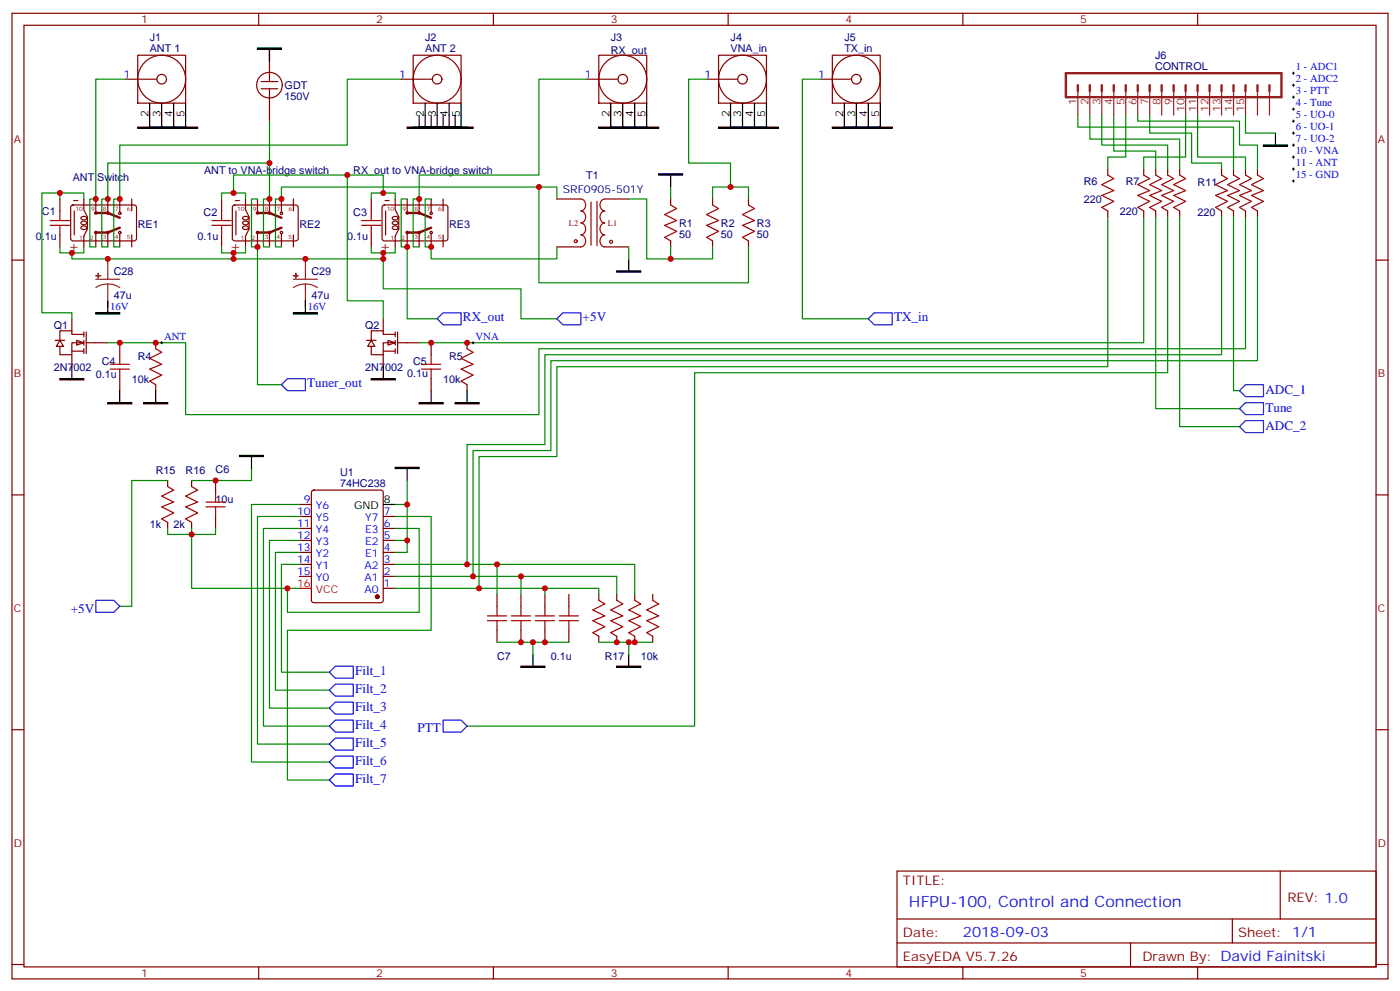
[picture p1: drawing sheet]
<svg xmlns="http://www.w3.org/2000/svg" width="412mm" height="292mm" viewBox="0 0 412 292" stroke-linecap="round" stroke-linejoin="round" font-family="sans-serif">
<g fill="none" stroke="#870000" stroke-width=".35">
<path d="M3.5 3.9h405.4v284.4h-405.4zM7.1 7.4h398.2v277.3h-398.2zM40.6 16.3h14.1v14.1h-14.1zM76.2 3.9v3.5M79.4 14.5v9.5M121.7 16.3h14.1v14.1h-14.1zM145.3 3.9v3.5M176.4 16.3h14.1v14.1h-14.1zM211.7 16.3h14.1v14.1h-14.1zM214.5 3.9v3.5M245.2 16.3h14.1v14.1h-14.1zM283.6 3.9v3.5"/>
<path d="M352.8 3.9v3.5M37 23.3h9.2M76.9 24h4.9M76.9 26.1h4.9M79.4 26.1v9.6M118.2 23.3h9.2M172.9 23.3h9.1M208.1 23.3h9.2M241.7 23.3h9.1M17.6 58.6v3.5M24.7 58.6v3.2l1.1 2.1v3.5l-1.1 2.1v3.2M28.2 58.6v3.9"/>
<path d="M31.7 58.6v4.2M35.3 58.6v3.9M38.8 58.6v3.5M65.3 58.6v3.5M72.3 58.6v3.2l1.1 2.1v3.5l-1.1 2.1v3.2M75.8 58.6v3.9M79.4 58.6v4.2M82.9 58.6v3.9M86.4 58.6v3.5M109.4 58.6v3.5M116.4 58.6v3.2l1.1 2.1v3.5l-1.1 2.1v3.2M119.9 58.6v3.9"/>
<path d="M123.5 58.6v4.2M127 58.6v3.9M130.5 58.6v3.5M164 58.6h7.1M178.2 58.6h7M197.6 58.6v1.8M209.9 58.6v1.8M220.5 58.6v1.8M3.5 76.6h3.6M17.6 69.2v3.5M21 60.6l.5-.2h18.3l.4 .7v9.4l-.7 .4h-18.3l-.4-.7v-9.1zM21.9 62.1v7.1"/>
<path d="M23.9 65.4a.89 .89 0 0 1 .9-.3 .89 .89 0 0 1 .7 .8 .89 .89 0 0 1-.9 .3 .89 .89 0 0 1-.7-.8zM23.9 66.9a.89 .89 0 0 1 .9-.4 .89 .89 0 0 1 .7 .8 .89 .89 0 0 1-.9 .3 .89 .89 0 0 1-.7-.7zM23.9 64a.89 .89 0 0 1 .9-.3 .89 .89 0 0 1 .7 .7 .89 .89 0 0 1-.9 .4 .89 .89 0 0 1-.7-.8zM28.2 68.8v3.9M31.7 68.8v3.9M35.3 68.8v3.9M38.8 69.2v3.5M65.3 69.2v3.5M68.7 60.6l.4-.2h18.3l.4 .7v9.4l-.7 .4h-18.2l-.5-.7v-9.1zM69.5 62.1v7.1M71.5 65.4a.89 .89 0 0 1 1-.3 .89 .89 0 0 1 .6 .8 .89 .89 0 0 1-.9 .3 .89 .89 0 0 1-.7-.8zM71.5 66.9a.89 .89 0 0 1 1-.4 .89 .89 0 0 1 .6 .8 .89 .89 0 0 1-.9 .3 .89 .89 0 0 1-.7-.7z"/>
<path d="M71.5 64a.89 .89 0 0 1 1-.3 .89 .89 0 0 1 .6 .7 .89 .89 0 0 1-.9 .4 .89 .89 0 0 1-.7-.8zM75.8 68.8v3.9M79.4 68.8v3.9M82.9 68.8v3.9M86.4 69.2v3.5M109.4 69.2v3.5M112.8 60.6l.4-.2h18.3l.4 .7v9.4l-.7 .4h-18.2l-.5-.7v-9.1zM113.6 62.1v7.1M115.6 65.4a.89 .89 0 0 1 1-.3 .89 .89 0 0 1 .6 .8 .89 .89 0 0 1-.9 .3 .89 .89 0 0 1-.7-.8zM115.6 66.9a.89 .89 0 0 1 1-.4 .89 .89 0 0 1 .6 .8 .89 .89 0 0 1-.9 .3 .89 .89 0 0 1-.7-.7zM115.6 64a.89 .89 0 0 1 1-.3 .89 .89 0 0 1 .6 .7 .89 .89 0 0 1-.9 .4 .89 .89 0 0 1-.7-.8zM119.9 68.8v3.9"/>
<path d="M123.5 68.8v3.9M127 68.8v3.9M130.5 69.2v3.5M164 72.7h7.1M178.2 72.7h7M197.6 70.9v1.8M209.9 70.9v1.8M220.5 70.9v1.8M405.3 76.6h3.6M3.5 145.7h3.6M405.3 145.7h3.6M3.5 214.9h3.6"/>
<path d="M405.3 214.9h3.6M264.2 256.5h141.1v28.2h-141.1zM377.1 256.5v14.1M264.2 270.6h141.1M264.2 277.7h141.1M333 277.7v7M363 270.6v7.1M3.5 284h3.6M76.2 284.7v3.6M145.3 284.7v3.6M214.5 284.7v3.6M283.6 284.7v3.6"/>
<path d="M352.8 284.7v3.6M405.3 284h3.6"/>
<circle cx="47.6" cy="23.3" r="7.1"/>
<circle cx="47.6" cy="23.3" r="1.41"/>
<circle cx="79.4" cy="25.1" r="3.8"/>
<circle cx="128.8" cy="23.3" r="7.1"/>
<circle cx="128.8" cy="23.3" r="1.41"/>
<circle cx="183.4" cy="23.3" r="7.1"/>
<circle cx="183.4" cy="23.3" r="1.41"/>
<circle cx="218.7" cy="23.3" r="7.1"/>
<circle cx="218.7" cy="23.3" r="1.41"/>
<circle cx="252.2" cy="23.3" r="7.1"/>
<circle cx="252.2" cy="23.3" r="1.41"/>
<circle cx="28.2" cy="62.7" r=".35"/>
<circle cx="28.2" cy="68.5" r=".35"/>
<circle cx="31.7" cy="62.7" r=".35"/>
<circle cx="31.8" cy="68.5" r=".35"/>
<circle cx="35.3" cy="62.8" r=".35"/>
<circle cx="35.3" cy="68.5" r=".35"/>
<circle cx="75.8" cy="62.7" r=".35"/>
<circle cx="75.8" cy="68.5" r=".35"/>
<circle cx="79.4" cy="62.7" r=".35"/>
<circle cx="79.4" cy="68.5" r=".35"/>
<circle cx="82.9" cy="62.8" r=".35"/>
<circle cx="82.9" cy="68.5" r=".35"/>
<circle cx="119.9" cy="62.7" r=".35"/>
<circle cx="119.9" cy="68.5" r=".35"/>
<circle cx="123.5" cy="62.7" r=".35"/>
<circle cx="123.5" cy="68.5" r=".35"/>
<circle cx="127" cy="68.5" r=".35"/>
<circle cx="127" cy="62.8" r=".35"/>
</g>
<g fill="none" stroke="#000" stroke-width=".35">
<path d="M79.4 14.5v3.5M44.1 30.4v7M47.6 30.4v7M51.2 30.4v7M54.7 30.4v7M123.5 33.9v3.5M125.2 30.4v3.5M127 33.9v3.5M128.8 30.4v7M130.5 33.9v3.5M132.3 30.4v3.5M134.1 33.9v3.5"/>
<path d="M135.8 30.4v3.5M179.9 30.4v7M183.4 30.4v7M187 30.4v7M190.5 30.4v7M215.2 30.4v7M218.7 30.4v7M222.2 30.4v7M225.8 30.4v7M248.7 30.4v7M252.2 30.4v7M255.8 30.4v7"/>
<path d="M259.3 30.4v7M197.6 51.5v3.6M185.2 76.2v3.6"/>
</g>
<g fill="#000" stroke="#000" stroke-width=".35">
<path d="M75.8 14.1h7.1v.4h-7.1zM40.6 37.4h7v.4h-7zM44.1 37.4h7.1v.4h-7.1zM47.6 37.4h7.1v.4h-7.1zM51.2 37.4h7v.4h-7zM119.9 37.4h7.1v.4h-7.1zM123.5 37.4h7v.4h-7zM125.2 37.4h7.1v.4h-7.1zM127 37.4h7.1v.4h-7.1zM130.5 37.4h7.1v.4h-7.1zM176.4 37.4h7v.4h-7zM179.9 37.4h7.1v.4h-7.1z"/>
<path d="M183.4 37.4h7.1v.4h-7.1zM187 37.4h7v.4h-7zM211.7 37.4h7v.4h-7zM215.2 37.4h7v.4h-7zM218.7 37.4h7.1v.4h-7.1zM222.2 37.4h7.1v.4h-7.1zM245.2 37.4h7v.4h-7zM248.7 37.4h7.1v.4h-7.1zM252.2 37.4h7.1v.4h-7.1zM255.8 37.4h7v.4h-7zM194 51.2h7.1v.3h-7.1zM181.7 79.8h7v.3h-7z"/>
</g>
<g fill="none" stroke="#8c2424" stroke-width=".71">
<path d="M314 21.6h63.5v7h-63.5zM317.5 25.1v1.7M321 25.1v1.7M324.6 25.1v1.7M328.1 25.1v1.7M331.6 25.1v1.7M335.1 25.1v1.7M338.7 25.1v1.7M342.2 25.1v1.7M345.7 25.1v1.7M349.2 25.1v1.7M352.8 25.1v1.7"/>
<path d="M356.3 25.1v1.7M359.8 25.1v1.7M363.4 25.1v1.7M366.9 25.1v1.7M370.4 25.1v1.7M373.9 25.1v1.7"/>
</g>
<g fill="none" stroke="#8c2424" stroke-width=".35">
<path d="M317.5 26.8v7.1M321 26.8v7.1M324.6 26.8v7.1M328.1 26.8v7.1M331.6 26.8v7.1M335.1 26.8v7.1M338.7 26.8v7.1M342.2 26.8v7.1M345.7 26.8v7.1M349.2 26.8v7.1M352.8 26.8v7.1M356.3 26.8v7.1"/>
<path d="M359.8 26.8v7.1M363.4 26.8v7.1M366.9 26.8v7.1M370.4 26.8v7.1M373.9 26.8v7.1"/>
</g>
<path d="M28.2 62.7h3.5l3.6 1.4M35.3 67.1l-3.6 1.4h-3.5M75.8 62.7h3.6l3.5 1.4M82.9 67.1l-3.5 1.4h-3.6M119.9 62.7h3.6l3.5 1.4M127 67.1l-3.5 1.4h-3.6" fill="none" stroke="#870000" stroke-width=".71"/>
<g fill="none" stroke="#008700" stroke-width=".35">
<path d="M37 23.3h-8.8v35.3h-1.7v14.1h1.7M79.4 35.7v22.9h-1.8v14.1h1.8M118.2 23.3h-15.9v19.4h-67v15.9h-1.8v14.1h1.8M172.9 23.3h-14.2v28.2h-35.2v7.1h-1.8v14.1h1.8M208.1 23.3h-5.3v24.7h12.4v7.1M241.7 23.3h-5.3v70.6h19.4M17.6 58.6v-1.8h7.1v1.8M65.3 58.6v-1.8h7v1.8M75.8 58.6h-1.7v14.1h1.7v40.6h7.1M79.4 48h-47.7v10.6h-1.7v14.1h1.7M109.4 58.6v-1.8h7v1.8M119.9 58.6h-1.7v14.1h1.7v21.2h8.9"/>
<path d="M127 58.6h-1.8v14.1h1.8v3.5h37v-3.5M158.7 55.1v28.2h61.8v-10.6M164 58.6v-3.5h-81.1v3.5h-1.8v14.1h1.8M185.2 58.6h5.3v17.6h7.1M197.6 55.1v3.5M209.9 58.6v-3.5h10.6v3.5M65.3 72.7v1.8h7v-1.8M109.4 72.7v1.8h7v-1.8M185.2 72.7v3.5M197.6 72.7v3.5h12.3v-3.5"/>
</g>
<g fill="none" stroke="#a10000" stroke-width=".35">
<path d="M171.1 58.6a1.81 1.81 0 0 1 1.4 1.8 1.81 1.81 0 0 1-1.4 1.7 1.81 1.81 0 0 1 1.4 1.8 1.81 1.81 0 0 1-1.4 1.8 1.81 1.81 0 0 1 1.4 1.7 1.81 1.81 0 0 1-1.4 1.8 1.81 1.81 0 0 1 1.4 1.7 1.81 1.81 0 0 1-1.4 1.8M174.1 59.5v12.7M175.9 59.3v13.1M178.2 58.6a1.81 1.81 0 0 0-1.5 1.8 1.81 1.81 0 0 0 1.5 1.7 1.81 1.81 0 0 0-1.5 1.8 1.81 1.81 0 0 0 1.5 1.8 1.81 1.81 0 0 0-1.5 1.7 1.81 1.81 0 0 0 1.5 1.8 1.81 1.81 0 0 0-1.5 1.7 1.81 1.81 0 0 0 1.5 1.8M14.8 66.4h5.7M14.8 64.9h5.7M17.6 62.1v2.8M17.6 66.4v2.8M62.4 66.4h5.7M62.4 64.9h5.7M65.3 62.1v2.8M65.3 66.4v2.8"/>
<path d="M106.5 66.4h5.7M106.5 64.9h5.7M109.4 62.1v2.8M109.4 66.4v2.8M197.6 60.4l1.7 1-3.5 1.8 3.5 1.7-3.5 1.5 3.5 1.7-3.5 1.8 1.8 1M209.9 60.4l1.8 1-3.6 1.8 3.6 1.7-3.6 1.5 3.6 1.7-3.6 1.8 1.8 1M220.5 60.4l1.7 1-3.5 1.8 3.5 1.7-3.5 1.5 3.5 1.7-3.5 1.8 1.8 1"/>
<circle cx="169.6" cy="71" r=".44"/>
<circle cx="180" cy="71.2" r=".44"/>
</g>
<path d="M128.8 93.9l1.7-1.8h5.3v3.5h-5.3zM255.8 93.9l1.7-1.8h5.3v3.5h-5.3zM82.9 113.3l1.8-1.8h5.3v3.5h-5.3z" fill="none" stroke="#00f" stroke-width=".35"/>
<g fill="#fff" stroke="#870000" stroke-width=".35">
<path d="M22.6 100.2l2.1 .7-2.1 .7z"/>
<path d="M17.6 100.2l1.1 1.8h-2.1z"/>
</g>
<path d="M21.2 93.9v3.5M24.7 98.5h-3.5v-1.1h-3.6v2.8M24.7 97.8v1.4M25.4 97.8v6.3M16.2 100.2h2.8M21.2 103.4h3.5M21.2 104.5v3.5M24.7 100.9h-3.5v3.6h-3.6v-2.5M24.7 100.2v1.4M24.7 102.7v1.4M25.4 100.9h6.3" fill="none" stroke="#870000" stroke-width=".35"/>
<g fill="#fff" stroke="#870000" stroke-width=".35">
<path d="M114.3 100.2l2.1 .7-2.1 .7z"/>
<path d="M109.4 100.2l1 1.8h-2.1z"/>
</g>
<g fill="none" stroke="#870000" stroke-width=".35">
<path d="M326.3 49.8v1.7M336.9 49.8v1.7M340.4 49.8v1.7M344 49.8v1.7M347.5 49.8v1.7M359.8 49.8v1.7M363.4 49.8v1.7M366.9 49.8v1.7M370.4 49.8v1.7M326.3 62.1v1.8M336.9 62.1v1.8M340.4 62.1v1.8"/>
<path d="M344 62.1v1.8M347.5 62.1v1.8M359.8 62.1v1.8M363.4 62.1v1.8M366.9 62.1v1.8M370.4 62.1v1.8M112.9 93.9v3.5M116.4 98.5h-3.5v-1.1h-3.5v2.8M116.4 97.8v1.4M117.1 97.8v6.3M35.3 100.9v3.6M35.3 111.5v3.5"/>
<path d="M45.9 100.9v1.8M45.9 113.3v1.7M107.9 100.2h2.9M112.9 103.4h3.5M112.9 104.5v3.5M116.4 100.9h-3.5v3.6h-3.5v-2.5M116.4 100.2v1.4M116.4 102.7v1.4M117.1 100.9h6.4M127 100.9v3.6M127 111.5v3.5M137.6 100.9v1.8"/>
<path d="M137.6 113.3v1.7M49.4 141.5v1.8M49.4 153.8v1.8M56.4 141.5v1.8M56.4 153.8v1.8M63.5 141.5v3.5M63.5 152.1v3.5M88.2 159.1h3.5M88.2 155.6h3.5M88.2 152.1h3.5M88.2 148.6h3.5M92 144.5l.4-.2h19.8l.6 .5 .1 32-.5 .6-20 .1-.6-.5-.1-32z"/>
<path d="M112.9 159.1h3.5M112.9 155.6h3.5M112.9 152.1h3.5M88.2 169.7h3.5M88.2 166.2h3.5M88.2 162.7h3.5M112.9 173.2h3.5M112.9 169.7h3.5M112.9 166.2h3.5M112.9 162.7h3.5M146.4 175v3.5M153.5 175v3.5"/>
<path d="M160.5 175v3.5M167.6 175v3.5M176.4 175v1.8M181.7 175v1.8M187 175v1.8M192.3 175v1.8M146.4 185.6v3.5M153.5 185.6v3.5M160.5 185.6v3.5M167.6 185.6v3.5M176.4 187.4v1.7M181.7 187.4v1.7"/>
<path d="M187 187.4v1.7M192.3 187.4v1.7"/>
</g>
<g fill="none" stroke="#008700" stroke-width=".35">
<path d="M317.5 33.9v3.5h45.9v12.4M321 33.9v7.1h26.5v8.8M324.6 33.9v8.8h19.4v7.1M328.1 33.9v10.6h12.3v5.3M331.6 33.9v12.3h-5.3v3.6M335.1 33.9v1.8h30v7h5.3v7.1M338.7 33.9v5.3h12.3v8.8h8.8v1.8M349.2 33.9v12.3h-12.3v3.6M352.8 33.9v12.3h14.1v3.6M366.9 33.9v5.3h8.8M17.6 56.8h-5.3v35.3h8.9v1.8M68.8 56.8v-5.3h44.1v5.3"/>
<path d="M102.3 51.5v37.1h10.6v5.3M17.6 72.7v1.8h7.1v-1.8M21.2 74.5v1.7h47.6v-1.7M112.9 74.5v1.7h-44.1M112.9 76.2v8.9h40.6v8.8h10.5M326.3 63.9v44.1h-162.3v26.4h-22.9v38.8h-24.7M336.9 63.9v37h-213.4M340.4 63.9v56.4h24.7M344 63.9v45.8h-139.4v104.1h-67M347.5 63.9v61.7h17.6M359.8 63.9v40.6h-199.3v26.4h-22.9v35.3h-21.2M363.4 63.9v51.1h1.7"/>
<path d="M366.9 63.9v38.8h-208.2v19.4h-104v-21.2h-23M370.4 63.9v42.3h-208.1v26.5h-23v37h-22.9M74.1 138v3.5h-17.7M49.4 141.5h-10.6v37h-3.5M49.4 155.6v1.8h7v-1.8M63.5 155.6v1.8h-7.1v15.8h31.8M88.2 159.1h-8.8v49.4h17.6M88.2 155.6h-10.6v58.2h19.4M88.2 152.1h-12.4v67h21.2M88.2 148.6h-14.1v75.8h22.9M116.4 159.1h3.5v3.6h-3.5M116.4 148.6h3.5v10.5"/>
<path d="M116.4 155.6h7.1v24.7h-38.8v-7.1M116.4 152.1h10.6v33.5h-42.3v44.1h12.3M119.9 141.5v7.1M88.2 166.2h-5.3v31.7h14.1M88.2 162.7h-7.1v40.5h15.9M137.6 166.2h8.8M139.3 169.7h14.2M141.1 173.2h35.3v1.8M146.4 175v-8.8h40.6v8.8M153.5 175v-5.3h28.2v5.3M160.5 173.2v1.8M146.4 189.1h21.2"/>
<path d="M157 189.1v3.6M176.4 189.1h15.9M185.2 189.1v3.6"/>
</g>
<g fill="#000" stroke="#000" stroke-width=".35">
<path d="M121.7 37.4h7.1v.4h-7.1zM128.8 37.4h7v.4h-7zM132.3 37.4h7v.4h-7zM372.2 42.7h7v.4h-7zM28.2 92.1h7.1v.4h-7.1zM86.4 92.1h7.1v.4h-7.1zM17.6 111.5h7.1v.4h-7.1zM31.7 118.6h7.1v.3h-7.1zM42.3 118.6h7.1v.3h-7.1zM109.4 111.5h7v.4h-7zM123.5 118.6h7v.3h-7zM134.1 118.6h7v.3h-7z"/>
<path d="M70.6 134.1h7v.3h-7zM116.4 137.6h7.1v.4h-7.1zM153.5 196.2h7v.3h-7zM181.7 196.2h7v.3h-7z"/>
</g>
<g fill="none" stroke="#000" stroke-width=".35">
<path d="M125.2 33.9v3.5M132.3 33.9v3.5M135.8 33.9v3.5M375.7 39.2v3.5M31.7 88.6v3.5M90 88.6v3.5M21.2 108v3.5M35.3 115v3.6M45.9 115v3.6M112.9 108v3.5M127 115v3.6M137.6 115v3.6"/>
<path d="M74.1 134.4v3.6M119.9 138v3.5M112.9 148.6h3.5M157 192.7v3.5M185.2 192.7v3.5"/>
</g>
<g fill="none" stroke="#a10000" stroke-width=".35">
<path d="M326.3 51.5l1.8 1.1-3.5 1.8 3.5 1.7-3.5 1.4 3.5 1.8-3.5 1.8 1.7 1M336.9 51.5l1.8 1.1-3.6 1.8 3.6 1.7-3.6 1.4 3.6 1.8-3.6 1.8 1.8 1M340.4 51.5l1.8 1.1-3.5 1.8 3.5 1.7-3.5 1.4 3.5 1.8-3.5 1.8 1.7 1M344 51.5l1.7 1.1-3.5 1.8 3.5 1.7-3.5 1.4 3.5 1.8-3.5 1.8 1.8 1M347.5 51.5l1.7 1.1-3.5 1.8 3.5 1.7-3.5 1.4 3.5 1.8-3.5 1.8 1.8 1M359.8 51.5l1.8 1.1-3.5 1.8 3.5 1.7-3.5 1.4 3.5 1.8-3.5 1.8 1.7 1M363.4 51.5l1.7 1.1-3.5 1.8 3.5 1.7-3.5 1.4 3.5 1.8-3.5 1.8 1.8 1M366.9 51.5l1.8 1.1-3.6 1.8 3.6 1.7-3.6 1.4 3.6 1.8-3.6 1.8 1.8 1M370.4 51.5l1.8 1.1-3.5 1.8 3.5 1.7-3.5 1.4 3.5 1.8-3.5 1.8 1.7 1M32.5 108.7h5.6M32.5 107.3h5.6M35.3 104.5v2.8"/>
<path d="M35.3 108.7v2.8M45.9 102.7l1.7 1.1-3.5 1.7 3.5 1.8-3.5 1.4 3.5 1.8-3.5 1.7 1.8 1.1M124.2 108.7h5.6M124.2 107.3h5.6M127 104.5v2.8M127 108.7v2.8M137.6 102.7l1.7 1.1-3.5 1.7 3.5 1.8-3.5 1.4 3.5 1.8-3.5 1.7 1.8 1.1M49.4 143.3l1.8 1-3.6 1.8 3.6 1.7-3.6 1.5 3.6 1.7-3.6 1.8 1.8 1M56.4 143.3l1.8 1-3.5 1.8 3.5 1.7-3.5 1.5 3.5 1.7-3.5 1.8 1.7 1M60.7 149.3h5.6M60.7 147.8h5.6M63.5 145v2.8"/>
<path d="M63.5 149.3v2.8M146.4 178.5v2.9M153.5 178.5v2.9M160.5 178.5v2.9M167.6 178.5v2.9M176.4 176.8l1.8 1-3.6 1.8 3.6 1.8-3.6 1.4 3.6 1.7-3.6 1.8 1.8 1.1M181.7 176.8l1.7 1-3.5 1.8 3.5 1.8-3.5 1.4 3.5 1.7-3.5 1.8 1.8 1.1M187 176.8l1.7 1-3.5 1.8 3.5 1.8-3.5 1.4 3.5 1.7-3.5 1.8 1.8 1.1M192.3 176.8l1.7 1-3.5 1.8 3.5 1.8-3.5 1.4 3.5 1.7-3.5 1.8 1.8 1.1M143.6 182.8h5.6M143.6 181.4h5.6M146.4 182.8v2.8"/>
<path d="M150.6 182.8h5.7M150.6 181.4h5.7M153.5 182.8v2.8M157.7 182.8h5.6M157.7 181.4h5.6M160.5 182.8v2.8M164.7 182.8h5.7M164.7 181.4h5.7M167.6 182.8v2.8"/>
</g>
<g fill="none" stroke="#00f" stroke-width=".35">
<path d="M164 93.9l1.8-1.8h5.3v3.5h-5.3zM365.1 115l1.8-1.7h5.3v3.5h-5.3zM365.1 120.3l1.8-1.7h5.3v3.5h-5.3zM365.1 125.6l1.8-1.7h5.3v3.5h-5.3zM28.2 176.8h5.3l1.8 1.7-1.8 1.8h-5.3zM98.8 196.2h5.3v3.5h-5.3l-1.8-1.8zM97 203.2l1.8-1.7h5.3v3.5h-5.3zM97 208.5l1.8-1.7h5.3v3.5h-5.3zM97 219.1l1.8-1.8h5.3v3.6h-5.3zM98.8 212.1h5.3v3.5h-5.3l-1.8-1.8zM130.5 212.1h5.3l1.8 1.7-1.8 1.8h-5.3zM97 224.4l1.8-1.8h5.3v3.6h-5.3z"/>
<path d="M97 229.7l1.8-1.8h5.3v3.6h-5.3z"/>
</g>
<g fill="none" stroke="#000" stroke-width=".29">
<path d="M380.6 21.6h.8M380.6 25.1h.8M380.6 28.6h.8M380.6 32.1h.8M380.6 35.7h.8M380.6 39.2h.8M381 21.2v.7M381 24.7v.7M381 28.3v.7M381 31.8v.7M381 35.3v.7M381 38.8v.7"/>
<path d="M380.6 42.7h.8M380.6 46.2h.8M380.6 49.8h.8M380.6 53.3h.8M381 42.4v.7M381 45.9v.7M381 49.4v.7M381 53v.7M31.4 92.1h.7M31.7 91.8v.7M89.6 92.1h.7M90 91.8v.7"/>
<path d="M47.3 100.9h.7M47.6 100.6v.7M139 100.9h.7M139.3 100.6v.7"/>
</g>
<circle cx="111.1" cy="175.7" r=".53" fill="#870000" stroke="#870000" stroke-width=".35"/>
<path d="M88.2 173.2h3.5" fill="none" stroke="#f00" stroke-width=".35"/>
<path d="M31.7 76.2v6M90 76.2v6M28.2 82.2h7.1M31.7 83.6l1.9 .3 1.7 .8M31.7 83.6l-1.8 .3-1.7 .8M31.7 83.6v6.7M86.4 82.2h7.1M90 83.6l1.8 .3 1.7 .8M90 83.6l-1.9 .3-1.7 .8M90 83.6v6.7" fill="none" stroke="#8c2424" stroke-width=".35"/>
<g fill="#8c2424" stroke="#8c2424" stroke-width=".35">
<path d="M28.2 81.2h1.4z"/>
<path d="M28.9 80.5l.1 1.4z"/>
<path d="M86.4 81.2h1.4z"/>
<path d="M87.1 80.5l.1 1.4z"/>
</g>
<g fill="#c00">
<circle cx="141.1" cy="173.2" r=".88"/>
<circle cx="139.3" cy="169.7" r=".88"/>
<circle cx="157" cy="189.1" r=".88"/>
<circle cx="181.7" cy="189.1" r=".88"/>
<circle cx="187" cy="189.1" r=".88"/>
<circle cx="56.4" cy="157.4" r=".88"/>
<circle cx="119.9" cy="159.1" r=".88"/>
<circle cx="112.9" cy="76.2" r=".88"/>
<circle cx="45.9" cy="100.9" r=".88"/>
<circle cx="35.3" cy="100.9" r=".88"/>
<circle cx="68.8" cy="56.8" r=".88"/>
<circle cx="112.9" cy="56.8" r=".88"/>
<circle cx="112.9" cy="74.5" r=".88"/>
<circle cx="68.8" cy="76.2" r=".88"/>
<circle cx="31.8" cy="58.6" r=".88"/>
<circle cx="79.4" cy="58.6" r=".88"/>
<circle cx="197.6" cy="76.2" r=".88"/>
<circle cx="215.2" cy="55.1" r=".88"/>
<circle cx="127" cy="72.7" r=".88"/>
<circle cx="82.9" cy="58.6" r=".88"/>
<circle cx="28.2" cy="58.6" r=".88"/>
<circle cx="35.3" cy="58.6" r=".88"/>
<circle cx="75.8" cy="72.7" r=".88"/>
<circle cx="119.9" cy="72.7" r=".88"/>
<circle cx="123.5" cy="58.6" r=".88"/>
<circle cx="158.8" cy="55.1" r=".88"/>
<circle cx="21.2" cy="74.5" r=".88"/>
<circle cx="68.8" cy="74.5" r=".88"/>
<circle cx="17.6" cy="56.8" r=".88"/>
<circle cx="102.3" cy="51.5" r=".88"/>
<circle cx="127" cy="100.9" r=".88"/>
<circle cx="137.6" cy="100.9" r=".88"/>
<circle cx="119.9" cy="148.6" r=".88"/>
<circle cx="63.5" cy="141.5" r=".88"/>
<circle cx="84.7" cy="173.2" r=".88"/>
<circle cx="160.5" cy="189.1" r=".88"/>
<circle cx="153.5" cy="189.1" r=".88"/>
<circle cx="185.2" cy="189.1" r=".88"/>
<circle cx="137.6" cy="166.2" r=".88"/>
<circle cx="79.4" cy="48" r=".88"/>
<circle cx="31.8" cy="76.2" r=".88"/>
<circle cx="90" cy="76.2" r=".88"/>
<circle cx="153.5" cy="169.7" r=".88"/>
<circle cx="146.4" cy="166.2" r=".88"/>
<circle cx="160.5" cy="173.2" r=".88"/>
</g>
<g font-size="5.3" fill="#800">
<text x="21.2" y="60.3">-</text>
<text x="68.8" y="60.3">-</text>
<text x="112.9" y="60.3">-</text>
</g>
<text font-size="4.6" fill="#00f" x="267.8" y="267.1">HFPU-100, Control and Connection</text>
<g font-size="4.2" fill="#800">
<text x="20.1" y="74">+</text>
<text x="67.7" y="74">+</text>
<text x="111.8" y="74">+</text>
</g>
<text font-size="4.2" fill="#00f" x="283.6" y="275.9">2018-09-03</text>
<g font-size="3.9" fill="#00f">
<text x="136.4" y="94.6">RX_out</text>
<text x="171.6" y="94.6">+5V</text>
<text x="263.4" y="94.6">TX_in</text>
<text x="90.5" y="114">Tuner_out</text>
<text x="372.7" y="115.9">ADC_1</text>
<text x="372.7" y="121.2">Tune</text>
<text x="372.7" y="126.5">ADC_2</text>
<text x="20.9" y="180.5">+5V</text>
<text x="104.6" y="198.8">Filt_1</text>
<text x="104.6" y="204.1">Filt_2</text>
<text x="104.6" y="209.4">Filt_3</text>
<text x="104.6" y="214.7">Filt_4</text>
<text x="123" y="215.5">PTT</text>
<text x="104.6" y="220">Filt_5</text>
<text x="104.6" y="225.3">Filt_6</text>
<text x="104.6" y="230.5">Filt_7</text>
</g>
<g font-size="3.9" fill="#800">
<text x="266" y="260.7">TITLE:</text>
<text x="379.2" y="265.7">REV: 1.0</text>
<text x="266" y="275.9">Date:</text>
<text x="364.8" y="275.9">Sheet: 1/1</text>
<text x="266" y="283">EasyEDA V5.7.26</text>
<text x="336.5" y="283">Drawn By: David Fainitski</text>
</g>
<g font-size="3.2" fill="#800">
<text x="41.6" y="6.9">1</text>
<text x="110.8" y="6.9">2</text>
<text x="179.9" y="6.9">3</text>
<text x="249.1" y="6.9">4</text>
<text x="318.2" y="6.9">5</text>
<text x="4.1" y="42">A</text>
<text x="405.9" y="42">A</text>
<text x="4.1" y="111.2">B</text>
<text x="405.9" y="111.2">B</text>
<text x="4.1" y="180.3">C</text>
<text x="405.9" y="180.3">C</text>
<text x="4.1" y="249.4">D</text>
<text x="405.9" y="249.4">D</text>
<text x="41.6" y="287.7">1</text>
<text x="110.8" y="287.7">2</text>
<text x="179.9" y="287.7">3</text>
<text x="249.1" y="287.7">4</text>
<text x="318.2" y="287.7">5</text>
</g>
<g font-size="3.2" fill="#000080">
<text x="44.1" y="12">J1</text>
<text x="125.3" y="12">J2</text>
<text x="179.9" y="12">J3</text>
<text x="215.2" y="12">J4</text>
<text x="248.7" y="12">J5</text>
<text x="44.1" y="15.2">ANT 1</text>
<text x="125.3" y="15.2">ANT 2</text>
<text x="179.9" y="15.8">RX_out</text>
<text x="215.2" y="15.2">VNA_in</text>
<text x="248.7" y="15.2">TX_in</text>
<text x="340.2" y="17.3">J6</text>
<text x="340.2" y="20.5">CONTROL</text>
<text x="83.9" y="29.4">150V</text>
<text x="83.9" y="26.3">GDT</text>
<text x="21.4" y="53.2">ANT Switch</text>
<text x="60.1" y="51.4">ANT to VNA-bridge switch</text>
<text x="104.1" y="51.4">RX_out to VNA-bridge switch</text>
<text x="172.7" y="52.7">T1</text>
<text x="165.8" y="56.8">SRF0905-501Y</text>
<text x="319.3" y="59.8">220</text>
<text x="319.3" y="54.6">R6</text>
<text x="331.6" y="54.6">R7</text>
<text x="352.8" y="54.9">R11</text>
<text x="12.3" y="63.3">C1</text>
<text x="60" y="63.7">C2</text>
<text x="104.1" y="63.7">C3</text>
<text x="329.8" y="63.4">220</text>
<text x="352.8" y="63.7">220</text>
<text x="10.6" y="70.7">0.1u</text>
<text x="40.6" y="67.2">RE1</text>
<text x="58.2" y="70.7">0.1u</text>
<text x="88.2" y="67.2">RE2</text>
<text x="102.3" y="70.7">0.1u</text>
<text x="132.3" y="67.2">RE3</text>
<text x="200" y="70">50</text>
<text x="200" y="66.8">R1</text>
<text x="212.4" y="69.9">50</text>
<text x="212.4" y="66.8">R2</text>
<text x="223" y="70">50</text>
<text x="223" y="66.8">R3</text>
<text x="33.5" y="81">C28</text>
<text x="91.7" y="81">C29</text>
<text x="33.5" y="88">47u</text>
<text x="91.7" y="88">47u</text>
<text x="15.9" y="96.9">Q1</text>
<text x="107.6" y="96.8">Q2</text>
<text x="30" y="107.5">C4</text>
<text x="40.6" y="106">R4</text>
<text x="121.7" y="107.4">C5</text>
<text x="132.3" y="106">R5</text>
<text x="15.9" y="109.2">2N7002</text>
<text x="28.2" y="111.3">0.1u</text>
<text x="38.8" y="112.8">10k</text>
<text x="107.6" y="109.2">2N7002</text>
<text x="119.9" y="111">0.1u</text>
<text x="130.5" y="112.8">10k</text>
<text x="45.9" y="139.6">R15</text>
<text x="54.7" y="139.6">R16</text>
<text x="63.5" y="139.2">C6</text>
<text x="100.2" y="143.3">74HC238</text>
<text x="100.2" y="140.1">U1</text>
<text x="63.5" y="148">10u</text>
<text x="44.1" y="155.4">1k</text>
<text x="51.2" y="155.4">2k</text>
<text x="146.4" y="194.2">C7</text>
<text x="162.3" y="194.2">0.1u</text>
<text x="178.2" y="194.2">R17</text>
<text x="188.7" y="194.2">10k</text>
</g>
<g font-size="3.2" fill="#00f">
<text x="36.4" y="23">1</text>
<text x="117.6" y="23">1</text>
<text x="172.3" y="23">1</text>
<text x="207.5" y="23">1</text>
<text x="241" y="23">1</text>
<text x="381.7" y="20.7">1 - ADC1</text>
<text x="381.7" y="24.2">2 - ADC2</text>
<text x="381.7" y="27.7">3 - PTT</text>
<text x="381.7" y="31.3">4 - Tune</text>
<text x="381.7" y="34.8">5 - UO-0</text>
<text x="381.7" y="38.3">6 - UO-1</text>
<text x="381.7" y="41.8">7 - UO-2</text>
<text x="381.7" y="45.4">10 - VNA</text>
<text x="381.7" y="48.9">11 - ANT</text>
<text x="381.7" y="52.4">15 - GND</text>
<text x="32.5" y="91.2">16V</text>
<text x="90.7" y="91.2">16V</text>
<text x="48.3" y="100">ANT</text>
<text x="140.1" y="100">VNA</text>
<text x="89.5" y="148.2">9</text>
<text x="93" y="150">Y6</text>
<text x="87.5" y="151.7">10</text>
<text x="87.5" y="155.3">11</text>
<text x="93" y="153.5">Y5</text>
<text x="107.6" y="153.5">Y7</text>
<text x="113.1" y="155.3">6</text>
<text x="113.1" y="151.7">7</text>
<text x="87.5" y="158.8">12</text>
<text x="93" y="157">Y4</text>
<text x="93" y="160.5">Y3</text>
<text x="107.6" y="160.5">E2</text>
<text x="107.6" y="157">E3</text>
<text x="113.1" y="158.8">5</text>
<text x="87.5" y="162.3">13</text>
<text x="87.5" y="165.8">14</text>
<text x="93" y="164.1">Y2</text>
<text x="93" y="167.6">Y1</text>
<text x="107.4" y="167.6">A2</text>
<text x="107.6" y="164.1">E1</text>
<text x="113.1" y="165.8">3</text>
<text x="113.1" y="162.3">4</text>
<text x="87.5" y="169.4">15</text>
<text x="93" y="171.1">Y0</text>
<text x="107.4" y="171.1">A1</text>
<text x="113.1" y="172.9">1</text>
<text x="113.1" y="169.4">2</text>
<text x="107.4" y="174.7">A0</text>
</g>
<g font-size="3.2">
<text x="43.7" y="34.5" transform="rotate(-90 43.7 34.5)">2</text>
<text x="47.3" y="34.5" transform="rotate(-90 47.3 34.5)">3</text>
<text x="50.8" y="34.5" transform="rotate(-90 50.8 34.5)">4</text>
<text x="54.3" y="34.5" transform="rotate(-90 54.3 34.5)">5</text>
<text x="124.9" y="34.5" transform="rotate(-90 124.9 34.5)">2</text>
<text x="128.4" y="34.5" transform="rotate(-90 128.4 34.5)">3</text>
<text x="131.9" y="34.5" transform="rotate(-90 131.9 34.5)">4</text>
<text x="135.5" y="34.5" transform="rotate(-90 135.5 34.5)">5</text>
<text x="179.6" y="34.5" transform="rotate(-90 179.6 34.5)">2</text>
<text x="183.1" y="34.5" transform="rotate(-90 183.1 34.5)">3</text>
<text x="186.6" y="34.5" transform="rotate(-90 186.6 34.5)">4</text>
<text x="190.1" y="34.5" transform="rotate(-90 190.1 34.5)">5</text>
<text x="214.8" y="34.5" transform="rotate(-90 214.8 34.5)">2</text>
<text x="218.4" y="34.5" transform="rotate(-90 218.4 34.5)">3</text>
<text x="221.9" y="34.5" transform="rotate(-90 221.9 34.5)">4</text>
<text x="225.4" y="34.5" transform="rotate(-90 225.4 34.5)">5</text>
<text x="248.4" y="34.5" transform="rotate(-90 248.4 34.5)">2</text>
<text x="251.9" y="34.5" transform="rotate(-90 251.9 34.5)">3</text>
<text x="255.4" y="34.5" transform="rotate(-90 255.4 34.5)">4</text>
<text x="258.9" y="34.5" transform="rotate(-90 258.9 34.5)">5</text>
<text x="104.3" y="150">GND</text>
<text x="113.1" y="148.2">8</text>
</g>
<g font-size="3.2" fill="#8d2323">
<text x="317.1" y="31" transform="rotate(-90 317.1 31)">1</text>
<text x="320.7" y="31" transform="rotate(-90 320.7 31)">2</text>
<text x="324.2" y="31" transform="rotate(-90 324.2 31)">3</text>
<text x="327.7" y="31" transform="rotate(-90 327.7 31)">4</text>
<text x="331.3" y="31" transform="rotate(-90 331.3 31)">5</text>
<text x="334.8" y="31" transform="rotate(-90 334.8 31)">6</text>
<text x="338.3" y="31" transform="rotate(-90 338.3 31)">7</text>
<text x="341.8" y="31" transform="rotate(-90 341.8 31)">8</text>
<text x="345.4" y="31" transform="rotate(-90 345.4 31)">9</text>
<text x="348.9" y="33" transform="rotate(-90 348.9 33)">10</text>
<text x="352.4" y="33" transform="rotate(-90 352.4 33)">11</text>
<text x="356" y="33" transform="rotate(-90 356 33)">12</text>
<text x="359.5" y="33" transform="rotate(-90 359.5 33)">13</text>
<text x="363" y="33" transform="rotate(-90 363 33)">14</text>
<text x="366.5" y="33" transform="rotate(-90 366.5 33)">15</text>
</g>
<g font-size="3.2" fill="#f00">
<text x="87.5" y="172.9">16</text>
<text x="93" y="174.7">VCC</text>
</g>
<g font-size="2.5" fill="#a00000">
<text x="167.6" y="66.5">L2</text>
<text x="179.1" y="66.5">L1</text>
</g>
<g font-size="1.8" fill="#800">
<text x="22.2" y="62.1">10</text>
<text x="26.8" y="62.1">9</text>
<text x="30.3" y="62.1">8</text>
<text x="33.9" y="62.1">7</text>
<text x="37.4" y="62.1">6</text>
<text x="69.8" y="62.1">10</text>
<text x="74.4" y="62.1">9</text>
<text x="78" y="62.1">8</text>
<text x="81.5" y="62.1">7</text>
<text x="85" y="62.1">6</text>
<text x="113.9" y="62.1">10</text>
<text x="118.5" y="62.1">9</text>
<text x="122.1" y="62.1">8</text>
<text x="125.6" y="62.1">7</text>
<text x="129.1" y="62.1">6</text>
<text x="23.3" y="70.6">1</text>
<text x="26.5" y="70.6">2</text>
<text x="30.3" y="70.5">3</text>
<text x="33.9" y="70.5">4</text>
<text x="37.4" y="70.5">5</text>
<text x="70.9" y="70.6">1</text>
<text x="74.1" y="70.6">2</text>
<text x="78" y="70.5">3</text>
<text x="81.5" y="70.5">4</text>
<text x="85" y="70.5">5</text>
<text x="115" y="70.6">1</text>
<text x="118.2" y="70.6">2</text>
<text x="122.1" y="70.5">3</text>
<text x="125.6" y="70.5">4</text>
<text x="129.1" y="70.5">5</text>
</g>
</svg>
